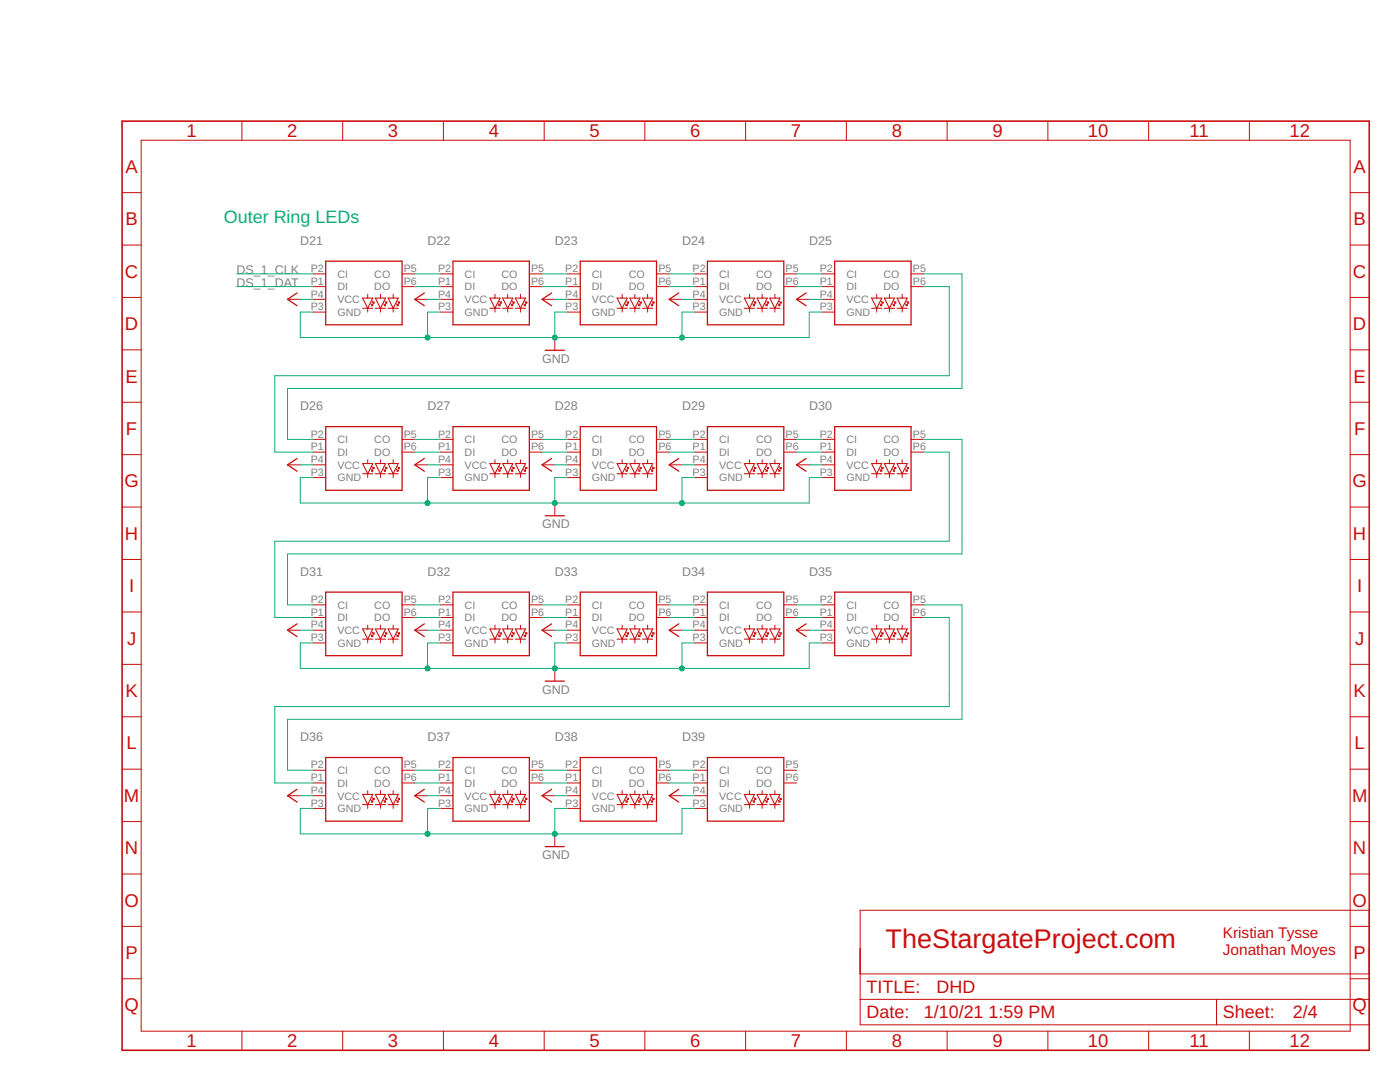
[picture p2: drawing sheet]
<svg xmlns="http://www.w3.org/2000/svg" width="279mm" height="216mm" viewBox="0 0 279 216" stroke-linecap="round" stroke-linejoin="round" font-family="sans-serif">
<g fill="none" stroke="#c90d0c" stroke-width=".2">
<path d="M24.4 38.4h3.8M28.2 28h241.3v177.8h-241.3zM48.3 24.2v3.8M68.4 24.2v3.8M88.5 24.2v3.8M108.6 24.2v3.8M128.7 24.2v3.8M148.8 24.2v3.8M168.9 24.2v3.8M189 24.2v3.8M209.1 24.2v3.8M229.2 24.2v3.8"/>
<path d="M249.3 24.2v3.8M269.5 38.4h3.8M24.4 48.9h3.8M24.4 59.4h3.8M57.4 59.7h2.5M62.5 54.7h2.5M62.5 57.2h2.5M62.5 59.7h2.5M73.4 58.7v.8M75.9 58.7v.8M78.5 58.7v.8M80.2 54.7h2.6"/>
<path d="M80.2 57.2h2.6M82.8 59.7h2.5M87.9 54.7h2.5M87.9 57.2h2.5M87.9 59.7h2.5M98.8 58.7v.8M101.3 58.7v.8M103.9 58.7v.8M105.6 54.7h2.6M105.6 57.2h2.6M108.2 59.7h2.5M113.3 54.7h2.5"/>
<path d="M113.3 57.2h2.5M113.3 59.7h2.5M124.2 58.7v.8M126.7 58.7v.8M129.2 58.7v.8M131 54.7h2.6M131 57.2h2.6M133.6 59.7h2.5M138.6 54.7h2.6M138.6 57.2h2.6M138.6 59.7h2.6M149.6 58.7v.8"/>
<path d="M152.1 58.7v.8M154.6 58.7v.8M156.4 54.7h2.6M156.4 57.2h2.6M159 59.7h2.5M164 54.7h2.6M164 57.2h2.6M164 59.7h2.6M175 58.7v.8M177.5 58.7v.8M180 58.7v.8M181.8 54.7h2.6"/>
<path d="M181.8 57.2h2.6M269.5 48.9h3.8M269.5 59.4h3.8M24.4 69.8h3.8M62.5 62.3h2.5M73.4 61.5v.8M74 60.6l.3 .3M74.3 60.1l.2 .3M74.4 60.7v.3h-.3zM74.7 60.2v.3h-.3zM75.9 61.5v.8M76.6 60.6l.2 .3"/>
<path d="M76.8 60.1l.3 .3M76.9 60.7v.3h-.2zM77.2 60.2v.3h-.3zM78.5 61.5v.8M79.1 60.6l.3 .3M79.4 60.1l.2 .3M79.5 60.7v.3h-.3zM79.7 60.2v.3h-.2zM87.9 62.3h2.5M98.8 61.5v.8M99.4 60.6l.3 .3M99.7 60.1l.2 .3"/>
<path d="M99.8 60.7v.3h-.3zM100.1 60.2v.3h-.3zM101.3 61.5v.8M102 60.6l.2 .3M102.2 60.1l.3 .3M102.3 60.7v.3h-.2zM102.6 60.2v.3h-.3zM103.9 61.5v.8M104.5 60.6l.3 .3M104.8 60.1l.2 .3M104.9 60.7v.3h-.3zM105.1 60.2v.3h-.2z"/>
<path d="M110.7 67.4v2.5M113.3 62.3h2.5M124.2 61.5v.8M124.8 60.6l.3 .3M125.1 60.1l.2 .3M125.2 60.7v.3h-.3zM125.4 60.2v.3h-.2zM126.7 61.5v.8M127.3 60.6l.3 .3M127.6 60.1l.2 .3M127.7 60.7v.3h-.2zM128 60.2v.3h-.3z"/>
<path d="M129.2 61.5v.8M129.9 60.6l.2 .3M130.1 60.1l.3 .3M130.3 60.7v.3h-.3zM130.5 60.2v.3h-.2zM138.6 62.3h2.6M149.6 61.5v.8M150.2 60.6l.3 .3M150.5 60.1l.2 .3M150.6 60.7v.3h-.3zM150.8 60.2v.3h-.2zM152.1 61.5v.8"/>
<path d="M152.7 60.6l.3 .3M153 60.1l.2 .3M153.1 60.7v.3h-.2zM153.4 60.2v.3h-.3zM154.6 61.5v.8M155.3 60.6l.2 .3M155.5 60.1l.3 .3M155.7 60.7v.3h-.3zM155.9 60.2v.3h-.2zM164 62.3h2.6M175 61.5v.8M175.6 60.6l.3 .3"/>
<path d="M175.9 60.1l.2 .3M176 60.7v.3h-.3zM176.2 60.2v.3h-.2zM177.5 61.5v.8M178.1 60.6l.3 .3M178.4 60.1l.2 .3M178.5 60.7v.3h-.2zM178.8 60.2v.3h-.3zM180 61.5v.8M180.7 60.6l.2 .3M180.9 60.1l.3 .3M181.1 60.7v.3h-.3z"/>
<path d="M181.3 60.2v.3h-.2zM269.5 69.8h3.8M24.4 80.3h3.8M24.4 90.7h3.8M57.4 92.8h2.5M62.5 87.7h2.5M62.5 90.2h2.5M62.5 95.3h2.5M62.5 92.8h2.5M73.4 91.7v.8M73.4 94.5v.8M74 93.6l.3 .3"/>
<path d="M74.3 93.1l.2 .3M74.4 93.8v.2h-.3zM74.7 93.3v.2h-.3zM75.9 91.7v.8M75.9 94.5v.8M76.6 93.6l.2 .3M76.8 93.1l.3 .3M76.9 93.8v.2h-.2zM77.2 93.3v.2h-.3zM78.5 91.7v.8M78.5 94.5v.8M79.1 93.6l.3 .3"/>
<path d="M79.4 93.1l.2 .3M79.5 93.8v.2h-.3zM79.7 93.3v.2h-.2zM80.2 87.7h2.6M80.2 90.2h2.6M82.8 92.8h2.5M87.9 87.7h2.5M87.9 90.2h2.5M87.9 95.3h2.5M87.9 92.8h2.5M98.8 91.7v.8M98.8 94.5v.8"/>
<path d="M99.4 93.6l.3 .3M99.7 93.1l.2 .3M99.8 93.8v.2h-.3zM100.1 93.3v.2h-.3zM101.3 91.7v.8M101.3 94.5v.8M102 93.6l.2 .3M102.2 93.1l.3 .3M102.3 93.8v.2h-.2zM102.6 93.3v.2h-.3zM103.9 91.7v.8M103.9 94.5v.8"/>
<path d="M104.5 93.6l.3 .3M104.8 93.1l.2 .3M104.9 93.8v.2h-.3zM105.1 93.3v.2h-.2zM105.6 87.7h2.6M105.6 90.2h2.6M108.2 92.8h2.5M113.3 87.7h2.5M113.3 90.2h2.5M113.3 95.3h2.5M113.3 92.8h2.5M124.2 91.7v.8"/>
<path d="M124.2 94.5v.8M124.8 93.6l.3 .3M124.9 94l.3-.2v.2zM125.1 93.1l.2 .3M125.4 93.3v.2h-.2zM126.7 91.7v.8M126.7 94.5v.8M127.3 93.6l.3 .3M127.5 94l.2-.2v.2zM127.6 93.1l.2 .3M128 93.3v.2h-.3zM129.2 91.7v.8"/>
<path d="M129.2 94.5v.8M129.9 93.6l.2 .3M130.1 93.1l.3 .3M130.3 93.8v.2h-.3zM130.3 93.5l.2-.2v.2zM131 87.7h2.6M131 90.2h2.6M133.6 92.8h2.5M138.6 87.7h2.6M138.6 90.2h2.6M138.6 95.3h2.6M138.6 92.8h2.6"/>
<path d="M149.6 91.7v.8M149.6 94.5v.8M150.2 93.6l.3 .3M150.5 93.1l.2 .3M150.6 93.8v.2h-.3zM150.6 93.5l.2-.2v.2zM152.1 91.7v.8M152.1 94.5v.8M152.7 93.6l.3 .3M153 93.1l.2 .3M153.1 93.8v.2h-.2zM153.1 93.5l.3-.2v.2z"/>
<path d="M154.6 91.7v.8M154.6 94.5v.8M155.3 93.6l.2 .3M155.5 93.1l.3 .3M155.7 93.8v.2h-.3zM155.7 93.5l.2-.2v.2zM156.4 87.7h2.6M156.4 90.2h2.6M159 92.8h2.5M164 87.7h2.6M164 90.2h2.6M164 95.3h2.6"/>
<path d="M164 92.8h2.6M175 91.7v.8M175 94.5v.8M175.6 93.6l.3 .3M175.9 93.1l.2 .3M176 93.8v.2h-.3zM176 93.5l.2-.2v.2zM177.5 91.7v.8M177.5 94.5v.8M178.1 93.6l.3 .3M178.4 93.1l.2 .3M178.5 93.8v.2h-.2z"/>
<path d="M178.5 93.5l.3-.2v.2zM180 91.7v.8M180 94.5v.8M180.7 93.6l.2 .3M180.9 93.1l.3 .3M181.1 93.8v.2h-.3zM181.1 93.5l.2-.2v.2zM181.8 87.7h2.6M181.8 90.2h2.6M269.5 80.3h3.8M269.5 90.7h3.8M24.4 101.2h3.8"/>
<path d="M24.4 111.6h3.8M110.7 100.4v2.5M269.5 101.2h3.8M269.5 111.6h3.8M24.4 122.1h3.8M24.4 132.6h3.8M57.4 125.8h2.5M62.5 120.7h2.5M62.5 123.2h2.5M62.5 128.3h2.5M62.5 125.8h2.5M73.4 124.7v.8"/>
<path d="M73.4 127.5v.8M74 126.6l.3 .3M74.3 126.1l.2 .3M74.4 126.8v.2h-.3zM74.7 126.3v.2h-.3zM75.9 124.7v.8M75.9 127.5v.8M76.6 126.6l.2 .3M76.8 126.1l.3 .3M76.9 126.8v.2h-.2zM77.2 126.3v.2h-.3zM78.5 124.7v.8"/>
<path d="M78.5 127.5v.8M79.1 126.6l.3 .3M79.4 126.1l.2 .3M79.5 126.8v.2h-.3zM79.7 126.3v.2h-.2zM80.2 120.7h2.6M80.2 123.2h2.6M82.8 125.8h2.5M87.9 120.7h2.5M87.9 123.2h2.5M87.9 128.3h2.5M87.9 125.8h2.5"/>
<path d="M98.8 124.7v.8M98.8 127.5v.8M99.4 126.6l.3 .3M99.7 126.1l.2 .3M99.8 126.8v.2h-.3zM100.1 126.3v.2h-.3zM101.3 124.7v.8M101.3 127.5v.8M102 126.6l.2 .3M102.2 126.1l.3 .3M102.3 126.8v.2h-.2zM102.6 126.3v.2h-.3z"/>
<path d="M103.9 124.7v.8M103.9 127.5v.8M104.5 126.6l.3 .3M104.8 126.1l.2 .3M104.9 126.8v.2h-.3zM105.1 126.3v.2h-.2zM105.6 120.7h2.6M105.6 123.2h2.6M108.2 125.8h2.5M110.7 133.4v2.5M113.3 120.7h2.5M113.3 123.2h2.5"/>
<path d="M113.3 128.3h2.5M113.3 125.8h2.5M124.2 124.7v.8M124.2 127.5v.8M124.8 126.6l.3 .3M124.9 127l.3-.2v.2zM125.1 126.1l.2 .3M125.4 126.3v.2h-.2zM126.7 124.7v.8M126.7 127.5v.8M127.3 126.6l.3 .3M127.5 127l.2-.2v.2z"/>
<path d="M127.6 126.1l.2 .3M128 126.3v.2h-.3zM129.2 124.7v.8M129.2 127.5v.8M129.9 126.6l.2 .3M130.1 126.1l.3 .3M130.3 126.8v.2h-.3zM130.3 126.5l.2-.2v.2zM131 120.7h2.6M131 123.2h2.6M133.6 125.8h2.5M138.6 120.7h2.6"/>
<path d="M138.6 123.2h2.6M138.6 128.3h2.6M138.6 125.8h2.6M149.6 124.7v.8M149.6 127.5v.8M150.2 126.6l.3 .3M150.5 126.1l.2 .3M150.6 126.8v.2h-.3zM150.6 126.5l.2-.2v.2zM152.1 124.7v.8M152.1 127.5v.8M152.7 126.6l.3 .3"/>
<path d="M153 126.1l.2 .3M153.1 126.8v.2h-.2zM153.1 126.5l.3-.2v.2zM154.6 124.7v.8M154.6 127.5v.8M155.3 126.6l.2 .3M155.5 126.1l.3 .3M155.7 126.8v.2h-.3zM155.7 126.5l.2-.2v.2zM156.4 120.7h2.6M156.4 123.2h2.6M159 125.8h2.5"/>
<path d="M164 120.7h2.6M164 123.2h2.6M164 128.3h2.6M164 125.8h2.6M175 124.7v.8M175 127.5v.8M175.6 126.6l.3 .3M175.7 127l.3-.2v.2zM175.9 126.1l.2 .3M176 126.5l.2-.2v.2zM177.5 124.7v.8M177.5 127.5v.8"/>
<path d="M178.1 126.6l.3 .3M178.4 126.1l.2 .3M178.5 126.8v.2h-.2zM178.5 126.5l.3-.2v.2zM180 124.7v.8M180 127.5v.8M180.7 126.6l.2 .3M180.9 126.1l.3 .3M181.1 126.8v.2h-.3zM181.1 126.5l.2-.2v.2zM181.8 120.7h2.6M181.8 123.2h2.6"/>
<path d="M269.5 122.1h3.8M269.5 132.6h3.8M24.4 143h3.8M24.4 153.5h3.8M57.4 158.8h2.5M62.5 153.7h2.5M62.5 156.2h2.5M62.5 158.8h2.5M73.4 157.8v.7M74 159.7l.3 .2M74.3 159.2l.2 .2M74.4 159.8v.2h-.3z"/>
<path d="M74.7 159.3v.2h-.3zM75.9 157.8v.7M76.6 159.7l.2 .2M76.8 159.2l.3 .2M76.9 159.8v.2h-.2zM77.2 159.3v.2h-.3zM78.5 157.8v.7M79.1 159.7l.3 .2M79.4 159.2l.2 .2M79.5 159.8v.2h-.3zM79.7 159.3v.2h-.2zM80.2 153.7h2.6"/>
<path d="M80.2 156.2h2.6M82.8 158.8h2.5M87.9 153.7h2.5M87.9 156.2h2.5M87.9 158.8h2.5M98.8 157.8v.7M99.4 159.7l.3 .2M99.7 159.2l.2 .2M99.8 159.8v.2h-.3zM100.1 159.3v.2h-.3zM101.3 157.8v.7M102 159.7l.2 .2"/>
<path d="M102.2 159.2l.3 .2M102.3 159.8v.2h-.2zM102.6 159.3v.2h-.3zM103.9 157.8v.7M104.5 159.7l.3 .2M104.8 159.2l.2 .2M104.9 159.8v.2h-.3zM105.1 159.3v.2h-.2zM105.6 153.7h2.6M105.6 156.2h2.6M108.2 158.8h2.5M113.3 153.7h2.5"/>
<path d="M113.3 156.2h2.5M113.3 158.8h2.5M124.2 157.8v.7M124.8 159.7l.3 .2M125.1 159.2l.2 .2M125.2 159.8v.2h-.3zM125.4 159.3v.2h-.2zM126.7 157.8v.7M127.3 159.7l.3 .2M127.6 159.2l.2 .2M127.7 159.8v.2h-.2zM128 159.3v.2h-.3z"/>
<path d="M129.2 157.8v.7M129.9 159.7l.2 .2M130.1 159.2l.3 .2M130.3 159.8v.2h-.3zM130.5 159.3v.2h-.2zM131 153.7h2.6M131 156.2h2.6M133.6 158.8h2.5M138.6 153.7h2.6M138.6 156.2h2.6M138.6 158.8h2.6M149.6 157.8v.7"/>
<path d="M150.2 159.7l.3 .2M150.5 159.2l.2 .2M150.6 159.5l.2-.2v.2zM152.1 157.8v.7M152.7 159.7l.3 .2M153 159.2l.2 .2M153.1 159.8v.2h-.2zM153.4 159.3v.2h-.3zM154.6 157.8v.7M155.3 159.7l.2 .2M155.5 159.2l.3 .2M155.7 159.8v.2h-.3z"/>
<path d="M155.9 159.3v.2h-.2zM156.4 153.7h2.6M156.4 156.2h2.6M269.5 143h3.8M269.5 153.5h3.8M24.4 163.9h3.8M24.4 174.4h3.8M62.5 161.3h2.5M73.4 160.5v.8M75.9 160.5v.8M78.5 160.5v.8M87.9 161.3h2.5"/>
<path d="M98.8 160.5v.8M101.3 160.5v.8M103.9 160.5v.8M110.7 166.4v2.5M113.3 161.3h2.5M124.2 160.5v.8M126.7 160.5v.8M129.2 160.5v.8M138.6 161.3h2.6M149.6 160.5v.8M150.3 160l.3-.2v.2zM152.1 160.5v.8"/>
<path d="M154.6 160.5v.8M269.5 163.9h3.8M269.5 174.4h3.8M24.4 184.8h3.8M24.4 195.3h3.8M171.7 181.6h101.6v22.9h-101.6zM171.7 199.4h101.6M171.7 194.3h101.6M242.8 199.4v5.1M269.5 184.8h3.8M269.5 195.3h3.8M48.3 205.8v3.8"/>
<path d="M68.4 205.8v3.8M88.5 205.8v3.8M108.6 205.8v3.8M128.7 205.8v3.8M148.8 205.8v3.8M168.9 205.8v3.8M189 205.8v3.8M209.1 205.8v3.8M229.2 205.8v3.8M249.3 205.8v3.8"/>
</g>
<g fill="none" stroke="#c90d0c" stroke-width=".25">
<path d="M59.3 58.5l-1.9 1.2 1.9 1.3M65 52.1h15.2v12.7h-15.2zM84.7 58.5l-1.9 1.2 1.9 1.3M90.4 52.1h15.2v12.7h-15.2zM110.1 58.5l-1.9 1.2 1.9 1.3M115.8 52.1h15.2v12.7h-15.2zM135.5 58.5l-1.9 1.2 1.9 1.3M141.2 52.1h15.2v12.7h-15.2zM160.9 58.5l-1.9 1.2 1.9 1.3M166.6 52.1h15.2v12.7h-15.2zM108.8 69.9h3.8M59.3 91.5l-1.9 1.3 1.9 1.2"/>
<path d="M65 85.1h15.2v12.7h-15.2zM84.7 91.5l-1.9 1.3 1.9 1.2M90.4 85.1h15.2v12.7h-15.2zM110.1 91.5l-1.9 1.3 1.9 1.2M115.8 85.1h15.2v12.7h-15.2zM135.5 91.5l-1.9 1.3 1.9 1.2M141.2 85.1h15.2v12.7h-15.2zM160.9 91.5l-1.9 1.3 1.9 1.2M166.6 85.1h15.2v12.7h-15.2zM65 118.2h15.2v12.6h-15.2zM90.4 118.2h15.2v12.6h-15.2zM108.8 102.9h3.8"/>
<path d="M115.8 118.2h15.2v12.6h-15.2zM141.2 118.2h15.2v12.6h-15.2zM166.6 118.2h15.2v12.6h-15.2zM59.3 124.5l-1.9 1.3 1.9 1.2M84.7 124.5l-1.9 1.3 1.9 1.2M108.8 135.9h3.8M110.1 124.5l-1.9 1.3 1.9 1.2M135.5 124.5l-1.9 1.3 1.9 1.2M160.9 124.5l-1.9 1.3 1.9 1.2M59.3 157.5l-1.9 1.3 1.9 1.2M65 151.2h15.2v12.7h-15.2zM84.7 157.5l-1.9 1.3 1.9 1.2"/>
<path d="M90.4 151.2h15.2v12.7h-15.2zM110.1 157.5l-1.9 1.3 1.9 1.2M115.8 151.2h15.2v12.7h-15.2zM135.5 157.5l-1.9 1.3 1.9 1.2M141.2 151.2h15.2v12.7h-15.2zM108.8 168.9h3.8"/>
</g>
<g fill="none" stroke="#c90d0c" stroke-width=".21">
<path d="M72.4 59.5h2l-1 2zM74.9 59.5h2l-1 2zM77.4 59.5h2.1l-1 2zM97.8 59.5h2l-1 2zM100.3 59.5h2l-1 2zM102.8 59.5h2.1l-1 2zM123.1 59.5h2.1l-1 2zM125.7 59.5h2l-1 2zM128.2 59.5h2.1l-1.1 2zM148.5 59.5h2.1l-1 2zM151.1 59.5h2l-1 2zM153.6 59.5h2.1l-1.1 2z"/>
<path d="M173.9 59.5h2.1l-1 2zM176.5 59.5h2l-1 2zM179 59.5h2.1l-1.1 2zM72.4 61.5h2M74.9 61.5h2M77.4 61.5h2.1M97.8 61.5h2M100.3 61.5h2M102.8 61.5h2.1M123.1 61.5h2.1M125.7 61.5h2M128.2 61.5h2.1"/>
<path d="M148.5 61.5h2.1M151.1 61.5h2M153.6 61.5h2.1M173.9 61.5h2.1M176.5 61.5h2M179 61.5h2.1M72.4 94.5h2M72.4 92.5h2l-1 2zM74.9 94.5h2M74.9 92.5h2l-1 2zM77.4 94.5h2.1M77.4 92.5h2.1l-1 2z"/>
<path d="M97.8 94.5h2M97.8 92.5h2l-1 2zM100.3 94.5h2M100.3 92.5h2l-1 2zM102.8 94.5h2.1M102.8 92.5h2.1l-1 2zM123.1 94.5h2.1M123.1 92.5h2.1l-1 2zM125.7 94.5h2M125.7 92.5h2l-1 2zM128.2 94.5h2.1M128.2 92.5h2.1l-1.1 2z"/>
<path d="M148.5 94.5h2.1M148.5 92.5h2.1l-1 2zM151.1 94.5h2M151.1 92.5h2l-1 2zM153.6 94.5h2.1M153.6 92.5h2.1l-1.1 2zM173.9 94.5h2.1M173.9 92.5h2.1l-1 2zM176.5 94.5h2M176.5 92.5h2l-1 2zM179 92.5h2.1l-1.1 2zM179 94.5h2.1"/>
<path d="M72.4 127.5h2M72.4 125.5h2l-1 2zM74.9 127.5h2M74.9 125.5h2l-1 2zM77.4 127.5h2.1M77.4 125.5h2.1l-1 2zM97.8 127.5h2M97.8 125.5h2l-1 2zM100.3 127.5h2M100.3 125.5h2l-1 2zM102.8 127.5h2.1M102.8 125.5h2.1l-1 2z"/>
<path d="M123.1 127.5h2.1M123.1 125.5h2.1l-1 2zM125.7 127.5h2M125.7 125.5h2l-1 2zM128.2 127.5h2.1M128.2 125.5h2.1l-1.1 2zM148.5 127.5h2.1M148.5 125.5h2.1l-1 2zM151.1 127.5h2M151.1 125.5h2l-1 2zM153.6 127.5h2.1M153.6 125.5h2.1l-1.1 2z"/>
<path d="M173.9 127.5h2.1M173.9 125.5h2.1l-1 2zM176.5 127.5h2M176.5 125.5h2l-1 2zM179 125.5h2.1l-1.1 2zM179 127.5h2.1M72.4 158.5h2l-1 2zM74.9 158.5h2l-1 2zM77.4 158.5h2.1l-1 2zM97.8 158.5h2l-1 2zM100.3 158.5h2l-1 2zM102.8 158.5h2.1l-1 2z"/>
<path d="M123.1 158.5h2.1l-1 2zM125.7 158.5h2l-1 2zM128.2 158.5h2.1l-1.1 2zM148.5 158.5h2.1l-1 2zM151.1 158.5h2l-1 2zM153.6 158.5h2.1l-1.1 2zM72.4 160.5h2M74.9 160.5h2M77.4 160.5h2.1M97.8 160.5h2M100.3 160.5h2M102.8 160.5h2.1"/>
<path d="M123.1 160.5h2.1M125.7 160.5h2M128.2 160.5h2.1M148.5 160.5h2.1M151.1 160.5h2M153.6 160.5h2.1"/>
</g>
<path d="M24.4 24.2h248.9v185.4h-248.9z" fill="none" stroke="#c90d0c" stroke-width=".32"/>
<g fill="#0dab76" stroke="#0dab76" stroke-width=".2">
<circle cx="110.7" cy="166.4" r=".51"/>
<circle cx="85.3" cy="166.4" r=".51"/>
<circle cx="110.7" cy="100.4" r=".51"/>
<circle cx="85.3" cy="100.4" r=".51"/>
<circle cx="136.1" cy="100.4" r=".51"/>
<circle cx="110.7" cy="133.4" r=".51"/>
<circle cx="85.3" cy="133.4" r=".51"/>
<circle cx="136.1" cy="133.4" r=".51"/>
<circle cx="110.7" cy="67.4" r=".51"/>
<circle cx="136.1" cy="67.4" r=".51"/>
<circle cx="85.3" cy="67.4" r=".51"/>
</g>
<g fill="none" stroke="#0dab76" stroke-width=".2">
<path d="M47.2 54.7h15.3M47.2 57.2h15.3M59.9 59.7h2.6M82.8 54.7h5.1M82.8 57.2h5.1M85.3 59.7h2.6M108.2 54.7h5.1M108.2 57.2h5.1M110.7 59.7h2.6M133.6 54.7h5M133.6 57.2h5M136.1 59.7h2.5"/>
<path d="M159 54.7h5M159 57.2h5M161.5 59.7h2.5M184.4 54.7h7.6v22.8h-134.6v10.2h5.1M184.4 57.2h5v17.8h-134.6v15.2h7.7M62.5 62.3h-2.6v5.1h101.6v-5.1h2.5M87.9 62.3h-2.6v5.1M113.3 62.3h-2.6v5.1M138.6 62.3h-2.5v5.1M59.9 92.8h2.6M62.5 95.3h-2.6v5.1h101.6v-5.1h2.5M82.8 87.7h5.1"/>
<path d="M82.8 90.2h5.1M85.3 92.8h2.6M87.9 95.3h-2.6v5.1M108.2 87.7h5.1M108.2 90.2h5.1M110.7 92.8h2.6M113.3 95.3h-2.6v5.1M133.6 87.7h5M133.6 90.2h5M136.1 92.8h2.5M138.6 95.3h-2.5v5.1M159 87.7h5"/>
<path d="M159 90.2h5M161.5 92.8h2.5M184.4 87.7h7.6v22.8h-134.6v10.2h5.1M184.4 90.2h5v17.8h-134.6v15.2h7.7M59.9 125.8h2.6M62.5 128.3h-2.6v5.1h101.6v-5.1h2.5M82.8 120.7h5.1M82.8 123.2h5.1M85.3 125.8h2.6M87.9 128.3h-2.6v5.1M108.2 120.7h5.1M108.2 123.2h5.1"/>
<path d="M110.7 125.8h2.6M113.3 128.3h-2.6v5.1M133.6 120.7h5M133.6 123.2h5M136.1 125.8h2.5M138.6 128.3h-2.5v5.1M159 120.7h5M159 123.2h5M161.5 125.8h2.5M184.4 120.7h7.6v22.8h-134.6v10.2h5.1M184.4 123.2h5v17.8h-134.6v15.2h7.7M59.9 158.8h2.6"/>
<path d="M82.8 153.7h5.1M82.8 156.2h5.1M85.3 158.8h2.6M108.2 153.7h5.1M108.2 156.2h5.1M110.7 158.8h2.6M133.6 153.7h5M133.6 156.2h5M136.1 158.8h2.5M62.5 161.3h-2.6v5.1h76.2v-5.1h2.5M87.9 161.3h-2.6v5.1M113.3 161.3h-2.6v5.1"/>
</g>
<text font-size="5.4" fill="#c90d0c" x="176.7" y="189.3">TheStargateProject.com</text>
<g font-size="3.7" fill="#c90d0c">
<text x="37.2" y="27.4">1</text>
<text x="57.3" y="27.4">2</text>
<text x="77.4" y="27.4">3</text>
<text x="97.5" y="27.4">4</text>
<text x="117.6" y="27.4">5</text>
<text x="137.7" y="27.4">6</text>
<text x="157.8" y="27.4">7</text>
<text x="178" y="27.4">8</text>
<text x="198.1" y="27.4">9</text>
<text x="217.1" y="27.4">10</text>
<text x="237.4" y="27.4">11</text>
<text x="257.3" y="27.4">12</text>
<text x="25" y="34.5">A</text>
<text x="270.1" y="34.5">A</text>
<text x="25" y="45">B</text>
<text x="270.1" y="45">B</text>
<text x="24.9" y="55.4">C</text>
<text x="270" y="55.4">C</text>
<text x="24.9" y="65.9">D</text>
<text x="270" y="65.9">D</text>
<text x="25" y="76.3">E</text>
<text x="270.1" y="76.3">E</text>
<text x="25.1" y="86.8">F</text>
<text x="270.2" y="86.8">F</text>
<text x="24.8" y="97.2">G</text>
<text x="269.9" y="97.2">G</text>
<text x="24.9" y="107.7">H</text>
<text x="270" y="107.7">H</text>
<text x="25.8" y="118.2">I</text>
<text x="270.8" y="118.2">I</text>
<text x="25.4" y="128.6">J</text>
<text x="270.4" y="128.6">J</text>
<text x="25" y="139.1">K</text>
<text x="270.1" y="139.1">K</text>
<text x="25.2" y="149.5">L</text>
<text x="270.3" y="149.5">L</text>
<text x="24.7" y="160">M</text>
<text x="269.8" y="160">M</text>
<text x="24.9" y="170.5">N</text>
<text x="270" y="170.5">N</text>
<text x="24.8" y="180.9">O</text>
<text x="269.9" y="180.9">O</text>
<text x="25" y="191.4">P</text>
<text x="270.1" y="191.4">P</text>
<text x="24.8" y="201.8">Q</text>
<text x="269.9" y="201.8">Q</text>
<text x="37.2" y="209">1</text>
<text x="57.3" y="209">2</text>
<text x="77.4" y="209">3</text>
<text x="97.5" y="209">4</text>
<text x="117.6" y="209">5</text>
<text x="137.7" y="209">6</text>
<text x="157.8" y="209">7</text>
<text x="178" y="209">8</text>
<text x="198.1" y="209">9</text>
<text x="217.1" y="209">10</text>
<text x="237.4" y="209">11</text>
<text x="257.3" y="209">12</text>
</g>
<text font-size="3.6" fill="#0dab76" x="44.7" y="44.5">Outer Ring LEDs</text>
<g font-size="3.6" fill="#c90d0c">
<text x="172.9" y="203.2">Date:</text>
<text x="172.9" y="198.1">TITLE:</text>
<text x="184.4" y="203.2">1/10/21</text>
<text x="186.9" y="198.1">DHD</text>
<text x="197.3" y="203.2">1:59 PM</text>
<text x="244.1" y="203.2">Sheet:</text>
<text x="258" y="203.2">2/4</text>
</g>
<g font-size="3.1" fill="#c90d0c">
<text x="244.1" y="187.2">Kristian Tysse</text>
<text x="244.1" y="190.5">Jonathan Moyes</text>
</g>
<g font-size="2.5" fill="#808080">
<text x="59.9" y="48.8">D21</text>
<text x="85.3" y="48.8">D22</text>
<text x="110.7" y="48.8">D23</text>
<text x="136.1" y="48.8">D24</text>
<text x="161.5" y="48.8">D25</text>
<text x="47.2" y="54.6">DS_1_CLK</text>
<text x="47.2" y="57.2">DS_1_DAT</text>
<text x="108.2" y="72.4">GND</text>
<text x="59.9" y="81.8">D26</text>
<text x="85.3" y="81.8">D27</text>
<text x="110.7" y="81.8">D28</text>
<text x="136.1" y="81.8">D29</text>
<text x="161.5" y="81.8">D30</text>
<text x="108.2" y="105.4">GND</text>
<text x="59.9" y="114.8">D31</text>
<text x="85.3" y="114.8">D32</text>
<text x="110.7" y="114.8">D33</text>
<text x="136.1" y="114.8">D34</text>
<text x="161.5" y="114.8">D35</text>
<text x="108.2" y="138.5">GND</text>
<text x="59.9" y="147.9">D36</text>
<text x="85.3" y="147.9">D37</text>
<text x="110.7" y="147.9">D38</text>
<text x="136.1" y="147.9">D39</text>
<text x="108.2" y="171.5">GND</text>
</g>
<g font-size="2.1" fill="#808080">
<text x="62" y="56.8">P1</text>
<text x="62" y="54.3">P2</text>
<text x="62" y="59.4">P4</text>
<text x="67.3" y="58">DI</text>
<text x="67.3" y="55.4">CI</text>
<text x="74.7" y="55.4">CO</text>
<text x="74.7" y="58">DO</text>
<text x="80.6" y="54.3">P5</text>
<text x="80.6" y="56.8">P6</text>
<text x="87.4" y="56.8">P1</text>
<text x="87.4" y="54.3">P2</text>
<text x="87.4" y="59.4">P4</text>
<text x="92.7" y="58">DI</text>
<text x="92.7" y="55.4">CI</text>
<text x="100.1" y="55.4">CO</text>
<text x="100.1" y="58">DO</text>
<text x="106" y="54.3">P5</text>
<text x="106" y="56.8">P6</text>
<text x="112.8" y="56.8">P1</text>
<text x="112.8" y="54.3">P2</text>
<text x="112.8" y="59.4">P4</text>
<text x="118.1" y="58">DI</text>
<text x="118.1" y="55.4">CI</text>
<text x="125.5" y="55.4">CO</text>
<text x="125.5" y="58">DO</text>
<text x="131.4" y="54.3">P5</text>
<text x="131.4" y="56.8">P6</text>
<text x="138.2" y="56.8">P1</text>
<text x="138.2" y="54.3">P2</text>
<text x="138.2" y="59.4">P4</text>
<text x="143.5" y="58">DI</text>
<text x="143.5" y="55.4">CI</text>
<text x="150.9" y="55.4">CO</text>
<text x="150.9" y="58">DO</text>
<text x="156.8" y="54.3">P5</text>
<text x="156.8" y="56.8">P6</text>
<text x="163.6" y="56.8">P1</text>
<text x="163.6" y="54.3">P2</text>
<text x="163.6" y="59.4">P4</text>
<text x="168.9" y="58">DI</text>
<text x="168.9" y="55.4">CI</text>
<text x="176.3" y="55.4">CO</text>
<text x="176.3" y="58">DO</text>
<text x="182.2" y="54.3">P5</text>
<text x="182.2" y="56.8">P6</text>
<text x="62" y="61.9">P3</text>
<text x="67.3" y="63">GND</text>
<text x="67.3" y="60.5">VCC</text>
<text x="87.4" y="61.9">P3</text>
<text x="92.7" y="63">GND</text>
<text x="92.7" y="60.5">VCC</text>
<text x="112.8" y="61.9">P3</text>
<text x="118.1" y="63">GND</text>
<text x="118.1" y="60.5">VCC</text>
<text x="138.2" y="61.9">P3</text>
<text x="143.5" y="63">GND</text>
<text x="143.5" y="60.5">VCC</text>
<text x="163.6" y="61.9">P3</text>
<text x="168.9" y="63">GND</text>
<text x="168.9" y="60.5">VCC</text>
<text x="62" y="89.8">P1</text>
<text x="62" y="87.3">P2</text>
<text x="67.3" y="88.4">CI</text>
<text x="74.7" y="88.4">CO</text>
<text x="80.6" y="87.3">P5</text>
<text x="80.6" y="89.8">P6</text>
<text x="87.4" y="89.8">P1</text>
<text x="87.4" y="87.3">P2</text>
<text x="92.7" y="88.4">CI</text>
<text x="100.1" y="88.4">CO</text>
<text x="106" y="87.3">P5</text>
<text x="106" y="89.8">P6</text>
<text x="112.8" y="89.8">P1</text>
<text x="112.8" y="87.3">P2</text>
<text x="118.1" y="88.4">CI</text>
<text x="125.5" y="88.4">CO</text>
<text x="131.4" y="87.3">P5</text>
<text x="131.4" y="89.8">P6</text>
<text x="138.2" y="89.8">P1</text>
<text x="138.2" y="87.3">P2</text>
<text x="143.5" y="88.4">CI</text>
<text x="150.9" y="88.4">CO</text>
<text x="156.8" y="87.3">P5</text>
<text x="156.8" y="89.8">P6</text>
<text x="163.6" y="89.8">P1</text>
<text x="163.6" y="87.3">P2</text>
<text x="168.9" y="88.4">CI</text>
<text x="176.3" y="88.4">CO</text>
<text x="182.2" y="87.3">P5</text>
<text x="182.2" y="89.8">P6</text>
<text x="62" y="94.9">P3</text>
<text x="62" y="92.4">P4</text>
<text x="67.3" y="91">DI</text>
<text x="67.3" y="93.5">VCC</text>
<text x="74.7" y="91">DO</text>
<text x="87.4" y="94.9">P3</text>
<text x="87.4" y="92.4">P4</text>
<text x="92.7" y="91">DI</text>
<text x="92.7" y="93.5">VCC</text>
<text x="100.1" y="91">DO</text>
<text x="112.8" y="94.9">P3</text>
<text x="112.8" y="92.4">P4</text>
<text x="118.1" y="91">DI</text>
<text x="118.1" y="93.5">VCC</text>
<text x="125.5" y="91">DO</text>
<text x="138.2" y="94.9">P3</text>
<text x="138.2" y="92.4">P4</text>
<text x="143.5" y="91">DI</text>
<text x="143.5" y="93.5">VCC</text>
<text x="150.9" y="91">DO</text>
<text x="163.6" y="94.9">P3</text>
<text x="163.6" y="92.4">P4</text>
<text x="168.9" y="91">DI</text>
<text x="168.9" y="93.5">VCC</text>
<text x="176.3" y="91">DO</text>
<text x="67.3" y="96">GND</text>
<text x="92.7" y="96">GND</text>
<text x="118.1" y="96">GND</text>
<text x="143.5" y="96">GND</text>
<text x="168.9" y="96">GND</text>
<text x="62" y="122.9">P1</text>
<text x="62" y="120.3">P2</text>
<text x="62" y="125.4">P4</text>
<text x="67.3" y="124">DI</text>
<text x="67.3" y="121.4">CI</text>
<text x="74.7" y="121.4">CO</text>
<text x="74.7" y="124">DO</text>
<text x="80.6" y="120.3">P5</text>
<text x="80.6" y="122.9">P6</text>
<text x="87.4" y="122.9">P1</text>
<text x="87.4" y="120.3">P2</text>
<text x="87.4" y="125.4">P4</text>
<text x="92.7" y="124">DI</text>
<text x="92.7" y="121.4">CI</text>
<text x="100.1" y="121.4">CO</text>
<text x="100.1" y="124">DO</text>
<text x="106" y="120.3">P5</text>
<text x="106" y="122.9">P6</text>
<text x="112.8" y="122.9">P1</text>
<text x="112.8" y="120.3">P2</text>
<text x="112.8" y="125.4">P4</text>
<text x="118.1" y="124">DI</text>
<text x="118.1" y="121.4">CI</text>
<text x="125.5" y="121.4">CO</text>
<text x="125.5" y="124">DO</text>
<text x="131.4" y="120.3">P5</text>
<text x="131.4" y="122.9">P6</text>
<text x="138.2" y="122.9">P1</text>
<text x="138.2" y="120.3">P2</text>
<text x="138.2" y="125.4">P4</text>
<text x="143.5" y="124">DI</text>
<text x="143.5" y="121.4">CI</text>
<text x="150.9" y="121.4">CO</text>
<text x="150.9" y="124">DO</text>
<text x="156.8" y="120.3">P5</text>
<text x="156.8" y="122.9">P6</text>
<text x="163.6" y="122.9">P1</text>
<text x="163.6" y="120.3">P2</text>
<text x="163.6" y="125.4">P4</text>
<text x="168.9" y="124">DI</text>
<text x="168.9" y="121.4">CI</text>
<text x="176.3" y="121.4">CO</text>
<text x="176.3" y="124">DO</text>
<text x="182.2" y="120.3">P5</text>
<text x="182.2" y="122.9">P6</text>
<text x="62" y="127.9">P3</text>
<text x="67.3" y="129.1">GND</text>
<text x="67.3" y="126.5">VCC</text>
<text x="87.4" y="127.9">P3</text>
<text x="92.7" y="129.1">GND</text>
<text x="92.7" y="126.5">VCC</text>
<text x="112.8" y="127.9">P3</text>
<text x="118.1" y="129.1">GND</text>
<text x="118.1" y="126.5">VCC</text>
<text x="138.2" y="127.9">P3</text>
<text x="143.5" y="129.1">GND</text>
<text x="143.5" y="126.5">VCC</text>
<text x="163.6" y="127.9">P3</text>
<text x="168.9" y="129.1">GND</text>
<text x="168.9" y="126.5">VCC</text>
<text x="62" y="155.9">P1</text>
<text x="62" y="153.3">P2</text>
<text x="67.3" y="154.5">CI</text>
<text x="74.7" y="154.5">CO</text>
<text x="80.6" y="153.3">P5</text>
<text x="80.6" y="155.9">P6</text>
<text x="87.4" y="155.9">P1</text>
<text x="87.4" y="153.3">P2</text>
<text x="92.7" y="154.5">CI</text>
<text x="100.1" y="154.5">CO</text>
<text x="106" y="153.3">P5</text>
<text x="106" y="155.9">P6</text>
<text x="112.8" y="155.9">P1</text>
<text x="112.8" y="153.3">P2</text>
<text x="118.1" y="154.5">CI</text>
<text x="125.5" y="154.5">CO</text>
<text x="131.4" y="153.3">P5</text>
<text x="131.4" y="155.9">P6</text>
<text x="138.2" y="155.9">P1</text>
<text x="138.2" y="153.3">P2</text>
<text x="143.5" y="154.5">CI</text>
<text x="150.9" y="154.5">CO</text>
<text x="156.8" y="153.3">P5</text>
<text x="156.8" y="155.9">P6</text>
<text x="62" y="161">P3</text>
<text x="62" y="158.4">P4</text>
<text x="67.3" y="157">DI</text>
<text x="67.3" y="159.5">VCC</text>
<text x="74.7" y="157">DO</text>
<text x="87.4" y="161">P3</text>
<text x="87.4" y="158.4">P4</text>
<text x="92.7" y="157">DI</text>
<text x="92.7" y="159.5">VCC</text>
<text x="100.1" y="157">DO</text>
<text x="112.8" y="161">P3</text>
<text x="112.8" y="158.4">P4</text>
<text x="118.1" y="157">DI</text>
<text x="118.1" y="159.5">VCC</text>
<text x="125.5" y="157">DO</text>
<text x="138.2" y="161">P3</text>
<text x="138.2" y="158.4">P4</text>
<text x="143.5" y="157">DI</text>
<text x="143.5" y="159.5">VCC</text>
<text x="150.9" y="157">DO</text>
<text x="67.3" y="162.1">GND</text>
<text x="92.7" y="162.1">GND</text>
<text x="118.1" y="162.1">GND</text>
<text x="143.5" y="162.1">GND</text>
</g>
</svg>
